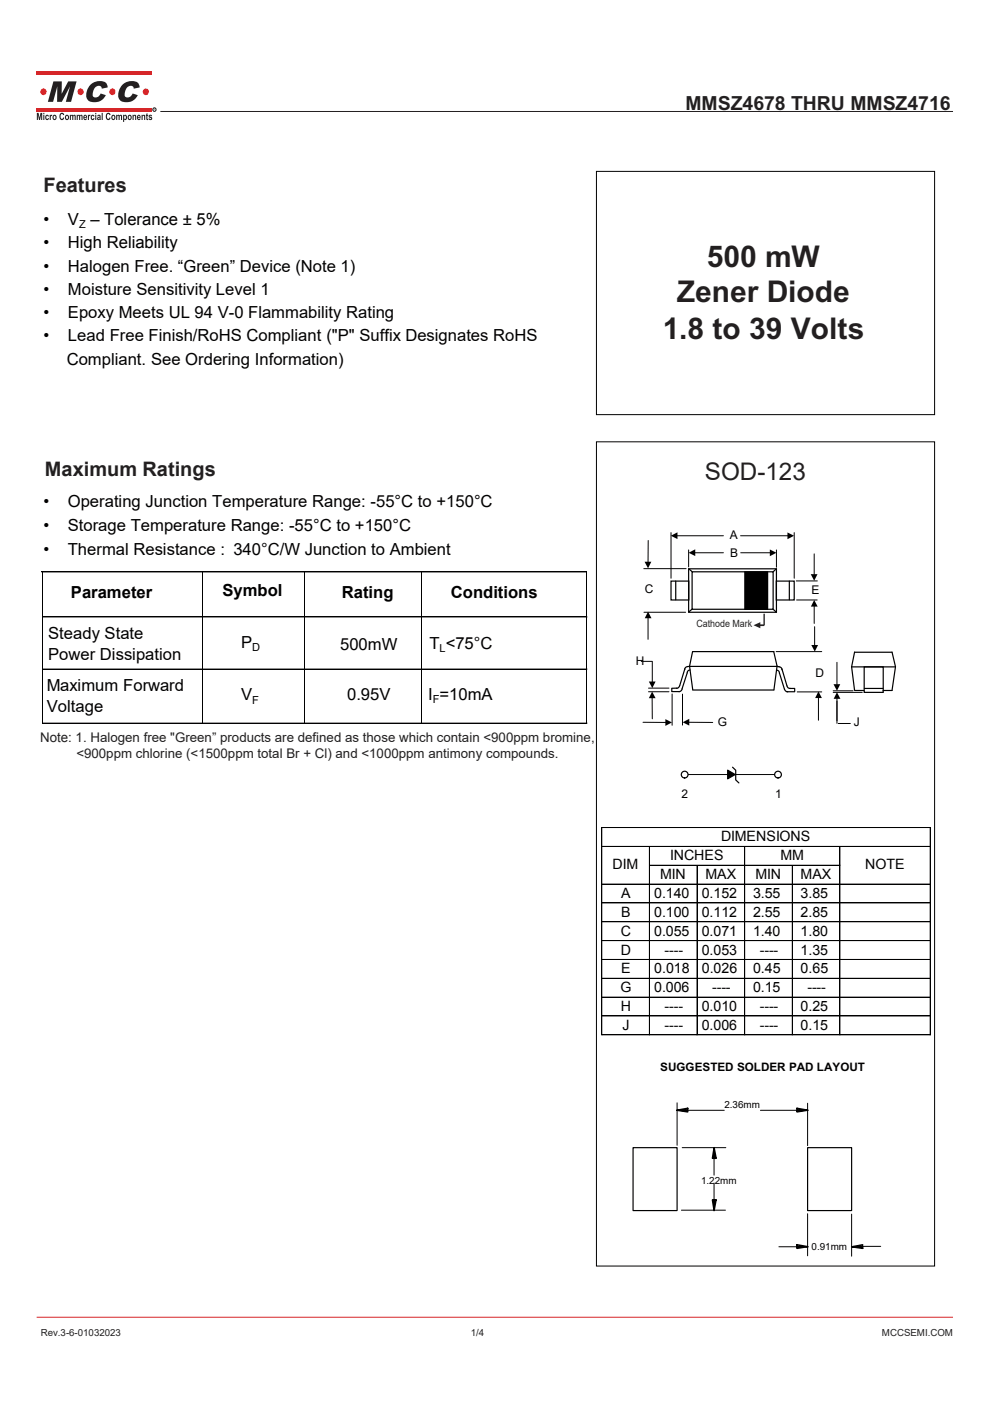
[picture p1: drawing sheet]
<svg xmlns="http://www.w3.org/2000/svg" width="210mm" height="297mm" viewBox="0 0 210 297" stroke-linecap="round" stroke-linejoin="round" font-family="sans-serif">
<g fill="#d62629">
<path d="M7.8 15.2h24.4v.8h-24.4z"/>
<path d="M7.8 22.8h24.4v.8h-24.4z"/>
</g>
<g fill="#231f20">
<path d="M7.8 23.9h.4l.2 1.1 .2-1.1h.3v1.5h-.2v-1.1l-.2 1.1h-.2l-.3-1.1v1.1h-.2zM9.2 23.9h.2v.3h-.2zM9.2 24.3h.2v1.1h-.2zM9.7 24.5l.4-.2 .3 .4h-.2l-.1-.1a.32 .32 0 0 0-.3 .3 .32 .32 0 0 0 .3 .3l.1-.2 .2 .1a.44 .44 0 0 1-.6 .3 .44 .44 0 0 1-.2-.7zM10.5 24.3h.2v.2l.2-.2 .2 .1-.1 .2-.2 .1v.7h-.3zM11.3 24.5a.49 .49 0 0 1 .7 .4 .49 .49 0 0 1-.7 .4l-.2-.4zM11.4 24.6l.1 .6a.29 .29 0 0 0 .3-.3 .29 .29 0 0 0-.4-.3zM12.9 24l.4-.1 .3 .4-.2 .1-.2-.2a.52 .52 0 0 0-.4 .5 .52 .52 0 0 0 .4 .5l.2-.3 .2 .1a.54 .54 0 0 1-.6 .4 .54 .54 0 0 1-.4-.7zM13.9 24.5a.49 .49 0 0 1 .7 .4 .49 .49 0 0 1-.7 .4l-.1-.4zM14.1 24.6v.6a.29 .29 0 0 0 .3-.3 .29 .29 0 0 0-.3-.3zM14.8 24.3h.2v.2l.3-.2a.27 .27 0 0 0 .2 .2 .27 .27 0 0 0 .3-.2l.2 .2 .1 .9h-.3l-.1-.9-.1 .2-.1 .7h-.2l-.1-.9-.1 .2-.1 .7h-.2zM16.3 24.3h.2v.2l.2-.2a.27 .27 0 0 0 .3 .2 .27 .27 0 0 0 .2-.2l.3 .2v.9h-.2l-.1-.9-.2 .2v.7h-.2l-.1-.9-.2 .2v.7h-.2zM17.8 24.5l.3-.2 .3 .2 .1 .5h-.6v.1l.2 .1 .1-.1h.3a.45 .45 0 0 1-.7 .3 .45 .45 0 0 1-.1-.7zM18 24.6l-.1 .2h.3l-.1-.2zM18.6 24.3h.2v.2l.2-.2 .2 .1-.1 .2-.2 .1v.7h-.3zM19.4 24.5l.4-.2 .2 .4h-.2l-.1-.1a.32 .32 0 0 0-.2 .3 .32 .32 0 0 0 .3 .3v-.2l.2 .1a.44 .44 0 0 1-.6 .3 .44 .44 0 0 1-.1-.7zM20.2 23.9h.2v.3h-.2zM20.2 24.3h.2v1.1h-.2zM20.7 24.4a.36 .36 0 0 1 .5-.1 .36 .36 0 0 1 .1 .4l.1 .7-.3-.1a.34 .34 0 0 1-.5-.2 .34 .34 0 0 1 .4-.3v-.2h-.4zM20.8 25.1a.2 .2 0 0 0 .4 0 .2 .2 0 0 0-.4 0zM21.6 23.9h.2v1.5h-.2zM22.7 24l.5-.1 .3 .4-.3 .1-.1-.2a.52 .52 0 0 0-.4 .5 .52 .52 0 0 0 .4 .5l.1-.3 .3 .1a.54 .54 0 0 1-.7 .4 .54 .54 0 0 1-.4-.7zM23.7 24.5a.49 .49 0 0 1 .8 .4 .49 .49 0 0 1-.8 .4l-.1-.4zM23.9 24.6l.1 .6a.29 .29 0 0 0 .3-.3 .29 .29 0 0 0-.4-.3zM24.6 24.3h.2v.2l.3-.2a.27 .27 0 0 0 .3 .2 .27 .27 0 0 0 .2-.2l.3 .2v.9h-.2l-.2-.9-.1 .2v.7h-.2l-.2-.9-.1 .2v.7h-.3zM26.1 24.3h.2v.2l.1-.1a.51 .51 0 0 1 .6 .5 .51 .51 0 0 1-.6 .5l-.1 .5h-.2zM26.4 24.6a.31 .31 0 0 0-.1 .4 .31 .31 0 0 0 .4 .2v-.5zM27.2 24.5a.49 .49 0 0 1 .7 .4 .49 .49 0 0 1-.7 .4l-.1-.4zM27.4 24.6v.6a.29 .29 0 0 0 .3-.3 .29 .29 0 0 0-.3-.3zM28.1 24.3h.2v.2l.1-.1a.31 .31 0 0 1 .4 0 .31 .31 0 0 1 .1 .4v.6h-.2v-.7l-.2-.2-.1 .2-.1 .7h-.2zM29.2 24.5l.2-.2 .3 .2 .1 .5h-.5v.1l.2 .1 .1-.1h.2a.45 .45 0 0 1-.6 .3 .45 .45 0 0 1-.1-.7zM29.3 24.6v.2h.3l-.1-.2zM30 24.3h.2v.2l.2-.1a.31 .31 0 0 1 .3 0 .31 .31 0 0 1 .1 .4v.6h-.2v-.7l-.2-.2-.1 .2-.1 .7h-.2zM31 24.1l.3-.1v.3h.1v.3h-.1l.1 .9-.3-.2-.2-.7zM31.6 24.4l.4-.1 .3 .3-.4-.1-.2 .2a.42 .42 0 0 1 .5 .3 .42 .42 0 0 1-.3 .5l-.4-.4 .6 .1-.6-.4z"/>
<path d="M11.3 17.3h1.8v2.6l1.4-2.6h1.7l-1.1 4.3h-1.1l.9-3.3-1.8 3.3h-1l.1-3.3-.9 3.3h-1.1zM19.1 18a2.61 2.61 0 0 1 3.5-.3l.2 .8-1.2 .3a.74 .74 0 0 0-.6-.7 .74 .74 0 0 0-.8 .5 1.82 1.82 0 0 0-.4 1.9 1.09 1.09 0 0 0 1.6-.7l1 .4a2.49 2.49 0 0 1-3.9 .9 2.76 2.76 0 0 1 .6-3.1zM25.9 18a2.61 2.61 0 0 1 3.5-.3l.2 .8-1.2 .3a.74 .74 0 0 0-.6-.7 .74 .74 0 0 0-.9 .5 1.82 1.82 0 0 0-.3 1.9 1.09 1.09 0 0 0 1.5-.7l1.1 .4a2.49 2.49 0 0 1-3.9 .9 2.76 2.76 0 0 1 .6-3.1z"/>
</g>
<g fill="#d62629">
<circle cx="30.9" cy="19.5" r=".68"/>
<circle cx="23.8" cy="19.5" r=".68"/>
<circle cx="17.1" cy="19.5" r=".68"/>
<circle cx="9.2" cy="19.5" r=".68"/>
</g>
<circle cx="32.7" cy="23.2" r=".37" fill="none" stroke="#231f20" stroke-width=".21"/>
<path d="M32.6 23h.3l-.1 .3 .2 .1-.3-.1-.1 .1zM32.7 23.1v.1h.2z" fill="#231f20"/>
<path d="M34 23.6h168.1" fill="none" stroke="#231f20" stroke-width=".21"/>
<path d="M7.8 279.3h194.3" fill="none" stroke="#d62629" stroke-width=".21"/>
<g fill="none" stroke="#000" stroke-width=".21">
<path d="M126.5 36.3h71.7v51.6h-71.7zM126.5 93.7h71.7v174.7h-71.7zM137.5 114.6v4.6M142.3 112.9v9.7M143.6 113.6h9.8M146.1 116.6v3.6M147.4 117.2h6M157.1 113.6h10M157.1 117.2h6.2M164.7 116.6v3.7M168.5 112.9v9.7M172.7 117.4v4.4"/>
<path d="M136.5 120.6h9M136.6 129.8h8.8M137.5 131v4.6M164.6 138.2h9.7M168.9 123.2h4.5M169 127.2h4.3M172.7 127.7v4.5M172.8 132.9v4.5M136 140.2h2.3M136.4 153.1l4.8 .1M137.6 145.9h4.3M137.6 146.7h4.3"/>
<path d="M138.3 148l.1 4.4M138.4 140.3v4.3M142.6 147.1v6.7M144.8 147.2v6.5M146.1 153.1l5.1 .1M169.1 146.7h5.2M173.6 147.9v4.8M176.7 146.8h6.2M176.7 146.5h4.2M177.5 140.4v4.7M177.5 148.1v5.3M177.8 153.4h2.6"/>
<path d="M127.6 175.4v44M127.7 175.5h69.6M127.7 179.5h69.6M137.7 179.5v39.9M157.9 179.5v39.9M178.1 179.5v39.9M197.3 175.5v43.9h-69.6M127.7 187.4h69.6M127.7 191.4h69.6M127.7 195.4h69.6M127.7 199.4h69.6M137.8 183.4h40.4"/>
<path d="M147.8 183.5v35.9M168 183.5v35.9M127.7 203.4h69.6M127.7 207.4h69.6M127.7 211.4h69.6M127.7 215.4h69.6M143.6 233.8v9M143.8 235.4h9.8M161.3 235.4h9.8M171.3 233.9v9M144.5 256.6h9.4M144.7 243.3h9.3"/>
<path d="M151.4 243.6v5.6M151.4 250.8v5.6M171.3 257.3v9M180.6 257.4v8.9M165.2 264.3h5.9M180.9 264.3h5.9"/>
</g>
<g fill="none" stroke="#000" stroke-width=".25">
<path d="M142.3 123.2h3.8v4h-3.8zM143.3 123.2v4M146.1 120.6h18.6v9.2h-18.6zM146.1 120.6l.7 .6M146.8 121.2h17.2v8h-17.2zM146.8 129.1l-.7 .6M146.9 138.2l-.6 3M146.9 138.2h17.2M158 121.2h4.8v8h-4.8zM163.9 129.1l.7 .7M164.1 138.2l.7 3-.7 5.1M164.6 120.6l-.6 .6"/>
<path d="M164.6 123.2h3.9v4h-3.9zM167.4 123.2v4M181.3 138.3l-.7 3.1 .7 5h2M181.3 138.3h7.9M189.2 138.3l.7 3.1-.7 5h-1.9M142.5 145.9v.7M142.6 146.6h1.6M143.6 145.9h-1M144.7 146.1l-.2 .4-.5 .1M145.3 141.8l-1.1 3.6-.4 .5h-.3M146.2 141.3a.81 .81 0 0 0-1 .7M146.3 141.3l.6 4.9"/>
<path d="M146.3 141.3h18.5M146.4 142.1a.57 .57 0 0 0-.6 .6l-1.1 3.4M146.9 146.3h17.2M164.7 141.3l.6 .1M164.7 142.1a.58 .58 0 0 1 .6 .6M165.3 141.4a.57 .57 0 0 1 .6 .6M165.3 142.7l1.1 3.4M165.9 141.8l1 3.6 .3 .4 .4 .2M166.4 146.1l.2 .4 .5 .2M166.9 146.7h1.6M167.5 146h1M168.6 146v.6"/>
<path d="M180.7 141.4h9.2M183.3 141.4h4v5.4h-4zM183.3 146h4M134.3 243.3h9.3v13.4h-9.3zM171.3 243.3h9.3v13.4h-9.3z"/>
</g>
<path d="M158 121.2h4.8v8h-4.8z" fill="#000"/>
<g fill="#000">
<path d="M136.7 119.1h1.5l-.7 1.4zM142.3 113.6l1.4-.7v1.4zM146.1 117.2l1.4-.7v1.4zM163.3 116.5l1.4 .7-1.4 .7zM167 112.9l1.4 .7-1.4 .7zM137.5 129.7l.7 1.4h-1.4zM172 121.7h1.4l-.7 1.4zM172.1 136.8h1.4l-.7 1.4zM172.7 127.2l.7 1.4h-1.4zM137.6 144.5h1.5l-.7 1.4zM138.3 146.6l.8 1.4h-1.5zM141.1 152.5l1.4 .7-1.4 .7z"/>
<path d="M144.8 153.1l1.4-.7v1.4zM173.6 146.6l.7 1.4h-1.4zM176.8 145.1h1.4l-.7 1.4zM177.5 146.8l.8 1.4h-1.5z"/>
</g>
<g fill="none" stroke="#000" stroke-width=".33">
<path d="M143.5 235.4l2.4-.4v.6M143.7 235.4l2.2 .3M144.5 235.4h1.2M169.1 235.4h1.3M171.1 235.4l-2.1 .3M171.4 235.4l-2.4-.4v.6M151.1 254.4l.3 2.1M151.3 245.6h.6M151.3 254.4h.6l-.5 2.3M151.4 243.3l.5 2.2M151.4 243.5l-.3 2.1M151.4 244.2v1.2"/>
<path d="M151.4 254.5v1.2M169.1 264.3h1.3M171.1 264.3l-2.1 .4M171.4 264.3l-2.4-.4v.6M181.6 264.3h1.3M183 264.2v.5l-2.4-.4M183 263.9l-2.1 .4"/>
</g>
<path d="M160.9 132.6h1.2" fill="none" stroke="#252222" stroke-width=".21"/>
<path d="M159.8 132.6l1.5-.7v1.3z" fill="#252222"/>
<path d="M162.1 130.1v2.5" fill="none" stroke="#252222" stroke-width=".21"/>
<path d="M8.9 121.3h115.4M9 121.2v32.1M9.1 130.8h115.4M43 121.2v32.1M64.7 121.1v32.3M89.5 121.1v32.3M124.5 121.1v32.3M9.1 141.9h115.4M9.1 153.3h115.4M145.2 164.2h19.8" fill="none" stroke="#000" stroke-width=".21"/>
<circle cx="165" cy="164.2" r=".71" fill="#fff"/>
<g fill="none" stroke="#000" stroke-width=".25">
<path d="M155.4 162.7l.6 .6v2.1l.7 .6"/>
<circle cx="165" cy="164.2" r=".71"/>
</g>
<path d="M154.3 163.3l1.6 .9-1.6 .9z" fill="#000" stroke="#000" stroke-width=".25"/>
<circle cx="145.2" cy="164.2" r=".71" fill="#fff"/>
<circle cx="145.2" cy="164.2" r=".71" fill="none" stroke="#000" stroke-width=".25"/>
<g font-size="6.3" fill="#231f20">
<text x="149.9" y="56.6">500 mW</text>
<text x="143.6" y="64.1">Zener Diode</text>
<text x="140.6" y="71.9">1.8 to 39 Volts</text>
</g>
<text font-size="5.1" fill="#231f20" x="149.5" y="101.8">SOD-123</text>
<g font-size="4.2" fill="#231f20">
<text x="9.2" y="40.6">Features</text>
<text x="9.5" y="100.9">Maximum Ratings</text>
</g>
<text font-size="4.1" fill="#231f20" x="145.4" y="23.3">MMSZ4678 THRU MMSZ4716</text>
<g font-size="3.5">
<text x="9.2" y="47.8">•</text>
<text x="14.4" y="47.8">V – Tolerance ± 5%</text>
<text x="9.2" y="52.6">•</text>
<text x="14.4" y="52.6">High Reliability</text>
<text x="9.2" y="57.6">•</text>
<text x="14.4" y="57.6">Halogen Free. “Green” Device (Note 1)</text>
<text x="9.2" y="62.5">•</text>
<text x="14.4" y="62.5">Moisture Sensitivity Level 1</text>
<text x="9.2" y="67.4">•</text>
<text x="14.4" y="67.4">Epoxy Meets UL 94 V-0 Flammability Rating</text>
<text x="9.2" y="72.4">•</text>
<text x="14.1" y="77.3">Compliant. See Ordering Information)</text>
<text x="14.4" y="72.4">Lead Free Finish/RoHS Compliant (&quot;P&quot; Suffix Designates RoHS</text>
<text x="9.2" y="107.5">•</text>
<text x="14.4" y="107.5">Operating Junction Temperature Range: -55°C to +150°C</text>
<text x="9.2" y="112.6">•</text>
<text x="14.4" y="112.6">Storage Temperature Range: -55°C to +150°C</text>
<text x="9.2" y="117.8">•</text>
<text x="14.4" y="117.8">Thermal Resistance : 340°C/W Junction to Ambient</text>
<text x="15" y="126.7">Parameter</text>
<text x="47.2" y="126.4">Symbol</text>
<text x="72.5" y="126.7">Rating</text>
<text x="95.6" y="126.8">Conditions</text>
<text x="10.2" y="135.5">Steady State</text>
<text x="51.1" y="137.3">P</text>
<text x="72.1" y="137.7">500mW</text>
<text x="91.1" y="137.7">T &lt;75°C</text>
<text x="10.2" y="139.8">Power Dissipation</text>
<text x="9.9" y="146.5">Maximum Forward</text>
<text x="51.1" y="148.5">V</text>
<text x="73.6" y="148.5">0.95V</text>
<text x="90.8" y="148.3">I =10mA</text>
<text x="9.9" y="150.9">Voltage</text>
</g>
<g font-size="3">
<text x="152.9" y="178.4">DIMENSIONS</text>
<text x="129.9" y="184.3">DIM</text>
<text x="142.1" y="182.4">INCHES</text>
<text x="165.5" y="182.4">MM</text>
<text x="183.5" y="184.3">NOTE</text>
<text x="131.7" y="190.4">A</text>
<text x="138.8" y="190.4">0.140</text>
<text x="140" y="186.4">MIN</text>
<text x="148.9" y="190.4">0.152</text>
<text x="149.6" y="186.4">MAX</text>
<text x="159.7" y="190.4">3.55</text>
<text x="160.2" y="186.4">MIN</text>
<text x="169.8" y="186.4">MAX</text>
<text x="169.8" y="190.4">3.85</text>
<text x="131.7" y="194.4">B</text>
<text x="138.8" y="194.4">0.100</text>
<text x="148.9" y="194.4">0.112</text>
<text x="159.7" y="194.4">2.55</text>
<text x="169.8" y="194.4">2.85</text>
<text x="131.7" y="198.4">C</text>
<text x="131.7" y="202.4">D</text>
<text x="138.8" y="198.4">0.055</text>
<text x="140.9" y="202.4">----</text>
<text x="148.9" y="202.4">0.053</text>
<text x="148.9" y="198.4">0.071</text>
<text x="159.7" y="198.4">1.40</text>
<text x="161.1" y="202.4">----</text>
<text x="169.8" y="202.4">1.35</text>
<text x="169.8" y="198.4">1.80</text>
<text x="131.7" y="206.4">E</text>
<text x="138.8" y="206.4">0.018</text>
<text x="148.9" y="206.4">0.026</text>
<text x="159.7" y="206.4">0.45</text>
<text x="169.8" y="206.4">0.65</text>
<text x="131.6" y="210.4">G</text>
<text x="131.7" y="214.4">H</text>
<text x="138.8" y="210.4">0.006</text>
<text x="140.9" y="214.4">----</text>
<text x="148.9" y="214.4">0.010</text>
<text x="151" y="210.4">----</text>
<text x="159.7" y="210.4">0.15</text>
<text x="161.1" y="214.4">----</text>
<text x="169.8" y="214.4">0.25</text>
<text x="171.2" y="210.4">----</text>
<text x="132" y="218.4">J</text>
<text x="140.9" y="218.4">----</text>
<text x="148.9" y="218.4">0.006</text>
<text x="161.1" y="218.4">----</text>
<text x="169.8" y="218.4">0.15</text>
</g>
<g font-size="2.8" fill="#231f20">
<text x="8.5" y="157.3">Note: 1. Halogen free &quot;Green” products are defined as those which contain &lt;900ppm bromine,</text>
<text x="16.2" y="160.7">&lt;900ppm chlorine (&lt;1500ppm total Br + Cl) and &lt;1000ppm antimony compounds.</text>
</g>
<g font-size="2.5">
<text x="154.8" y="114.3">A</text>
<text x="154.9" y="118">B</text>
<text x="136.8" y="125.8">C</text>
<text x="172.1" y="126">E</text>
<text x="134.8" y="141.1">H</text>
<text x="173" y="143.4">D</text>
<text x="152.3" y="154">G</text>
<text x="181.1" y="153.8">J</text>
<text x="144.5" y="169.2">2</text>
<text x="164.4" y="169.2">1</text>
<text x="140" y="227.1">SUGGESTED SOLDER PAD LAYOUT</text>
</g>
<g font-size="2.4">
<text x="53.5" y="138">D</text>
<text x="53.5" y="149.2">F</text>
<text x="91.8" y="149">F</text>
</g>
<g font-size="2.3">
<text x="16.8" y="48.3">Z</text>
<text x="93.2" y="138.2">L</text>
</g>
<text font-size="2.1" fill="#252222" x="147.7" y="132.8">Cathode Mark</text>
<g font-size="2.1">
<text x="153.6" y="235">2.36mm</text>
<text x="148.7" y="251">1.22mm</text>
<text x="172.1" y="265.1">0.91mm</text>
</g>
<g font-size="2.1" fill="#231f20">
<text x="8.6" y="283.2">Rev.3-6-01032023</text>
<text x="99.8" y="283.2">1/4</text>
<text x="187.1" y="283.2">MCCSEMI.COM</text>
</g>
</svg>
